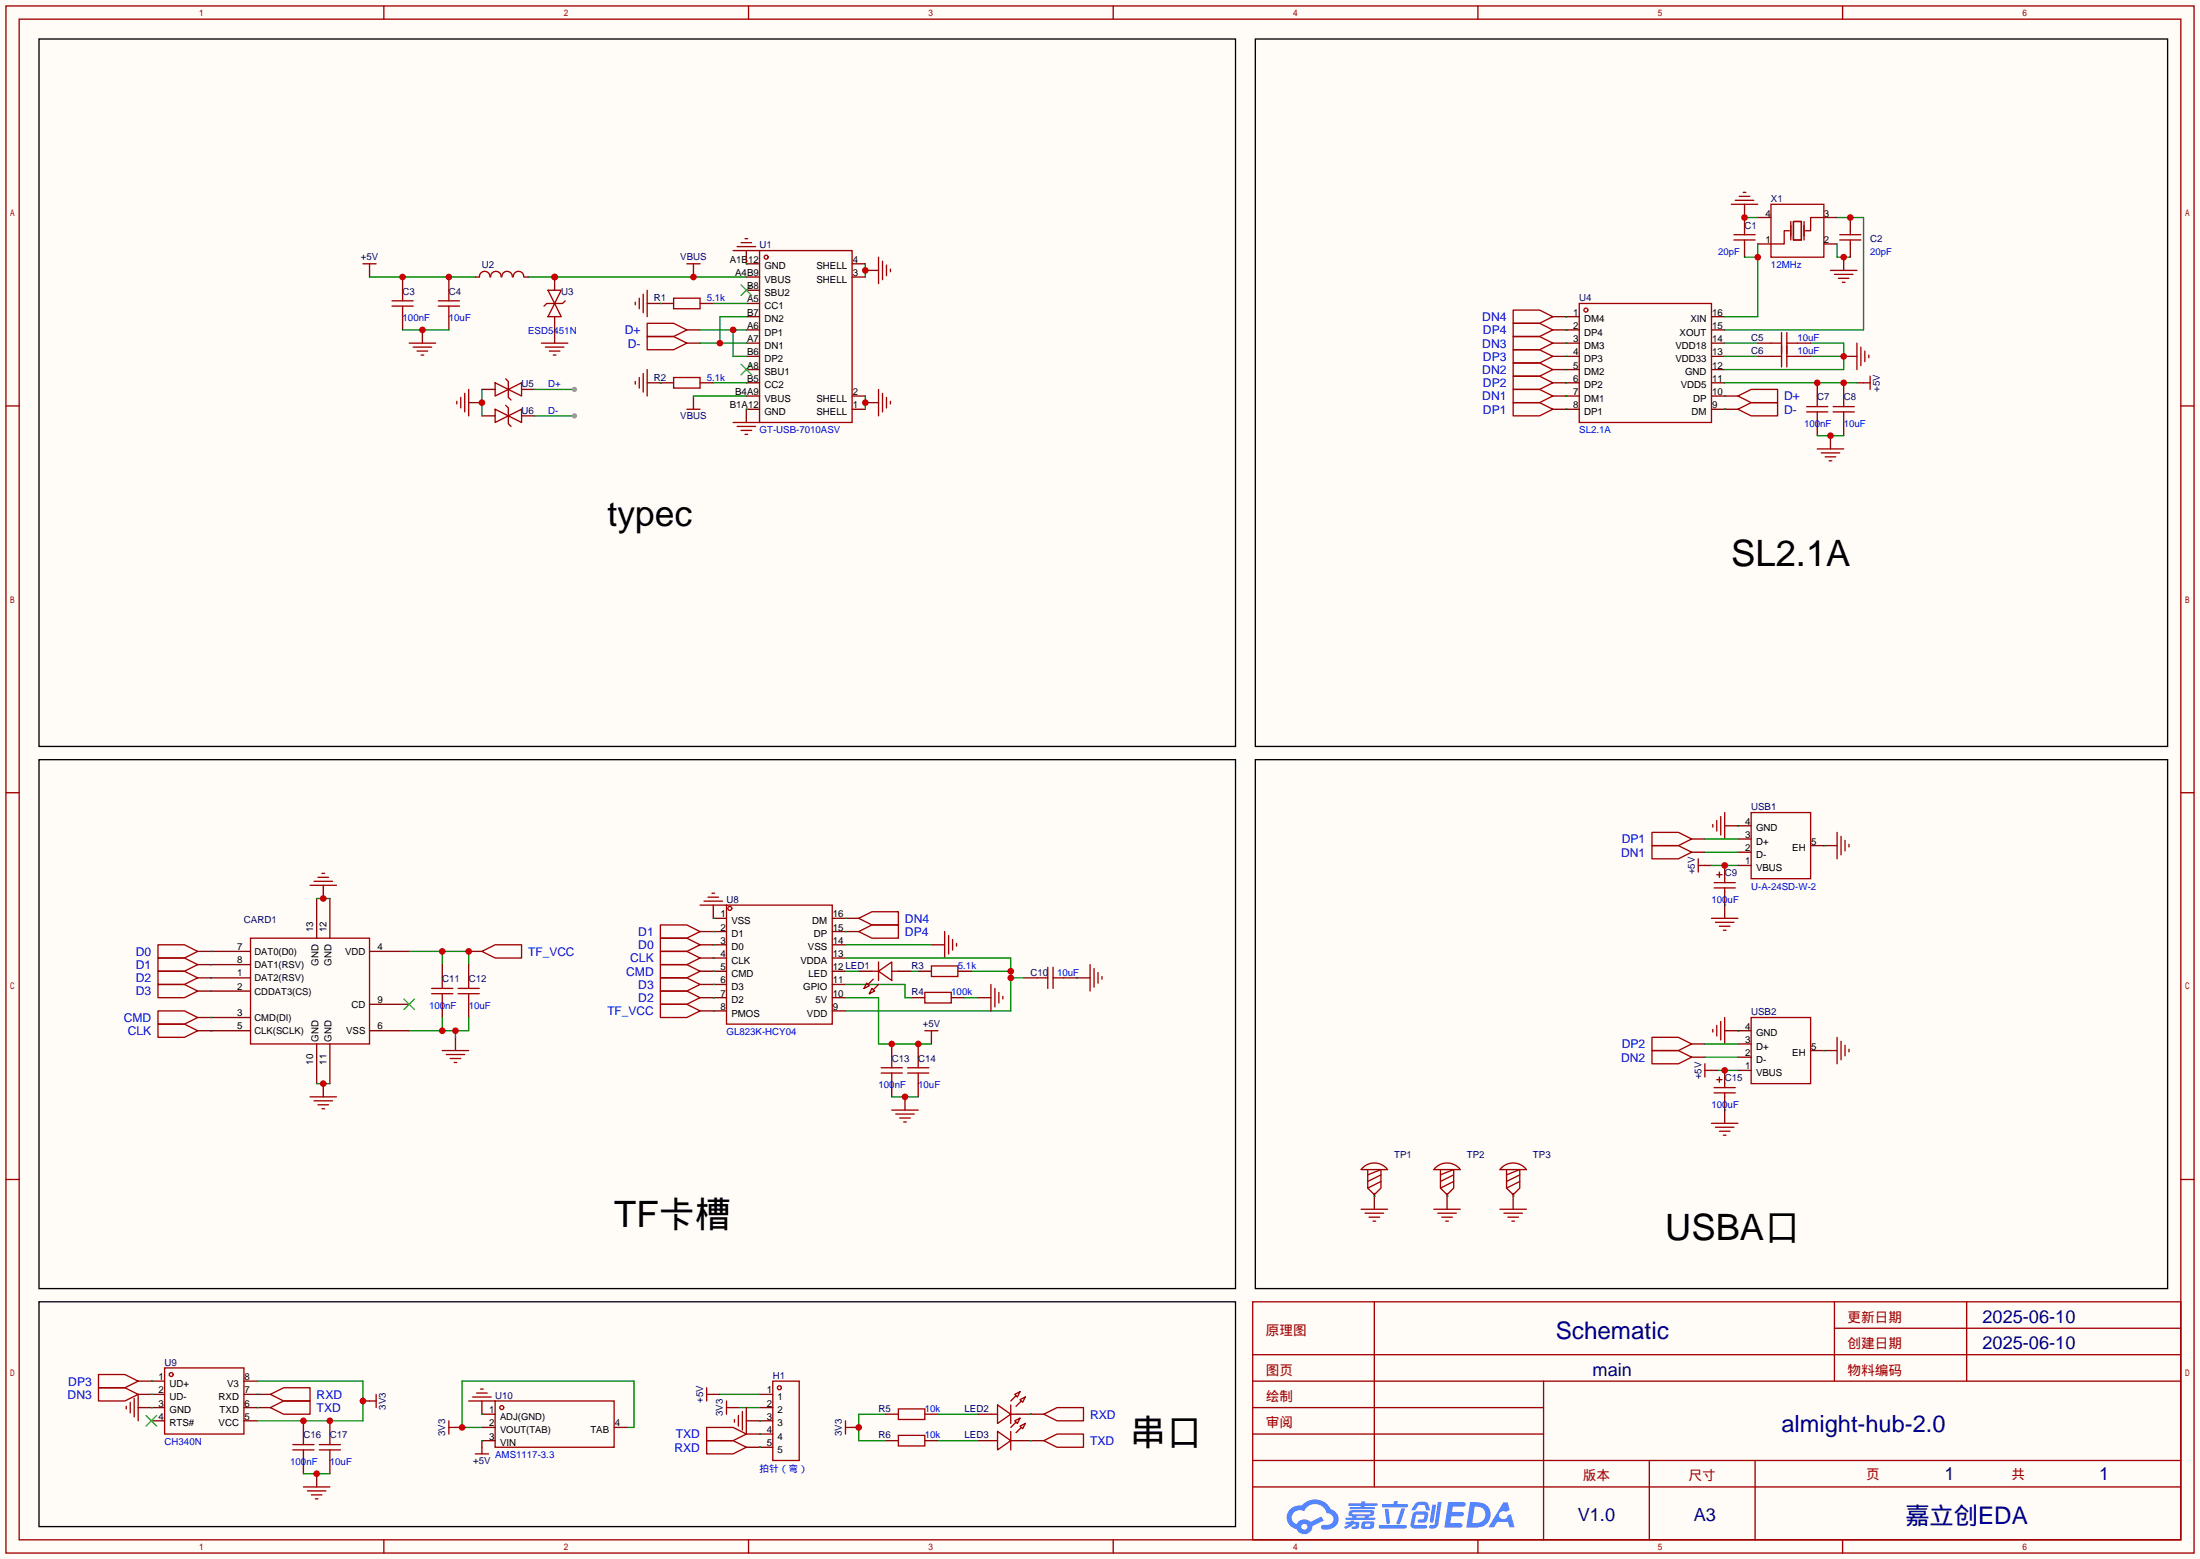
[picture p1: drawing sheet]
<svg xmlns="http://www.w3.org/2000/svg" width="423mm" height="299mm" viewBox="0 0 423 299" stroke-linecap="round" stroke-linejoin="round" font-family="sans-serif">
<path d="M0 0h422.7v299.5h-422.7z" fill="#fffcf7"/>
<g fill="none" stroke="#a10000" stroke-width=".25">
<path d="M1.1 1.1h420.4v297.2h-420.4zM3.7 3.7h415.3v292.1h-415.3zM73.7 1.1v2.6M143.8 1.1v2.6M213.9 1.1v2.6M283.9 1.1v2.6M354 1.1v2.6M1.1 78h2.6M419 78h2.5M1.1 152.3h2.6M419 152.3h2.5M1.1 226.6h2.6"/>
<path d="M419 226.6h2.5M240.7 250.1h178.3v45.7h-178.3zM264 250.1v35.5M352.4 250.1v15.2M352.4 255.1h66.6M377.8 250.1v15.2M240.7 270.4h55.8M240.7 265.3h178.3M240.7 275.5h55.8M240.7 260.2h178.3M296.5 265.3v30.5M73.7 295.8v2.5"/>
<path d="M143.8 295.8v2.5M213.9 295.8v2.5M240.7 285.6h178.3M240.7 280.5h178.3M283.9 295.8v2.5M316.9 280.5v15.3M337.2 280.5v15.3M354 295.8v2.5"/>
</g>
<g fill="#5487ff">
<path d="M278.2 288.5h2.2a.97 .97 0 0 1 1.2 .5 .53 .53 0 0 1-.7 .4h-1.8l-.1 1h1.8a.43 .43 0 0 1 .4 .5 .43 .43 0 0 1-.4 .4h-2l-.2 1.3h1.7a.45 .45 0 0 1 .6 .2 .45 .45 0 0 1-.1 .6h-3.3z"/>
<path d="M288.8 288.6h.8l.4 1.4-.7 .4a.82 .82 0 0 0-1.1 .1 .82 .82 0 0 0 0 1.2 .82 .82 0 0 0 1.2-.1l.3-.5 .6-.3 .7 2.6h-1l-.3-1h-2.1l-.6 1h-1z"/>
<path d="M275.2 289h.7l-.5 3.2a.36 .36 0 0 1-.4 .3 .36 .36 0 0 1-.3-.3z"/>
<path d="M276.2 288.5h.7l-.6 4.3a1.13 1.13 0 0 1-1.7 .6l.1-.4 .8-.1 .1-.1z"/>
<path d="M271.9 288.8l.6-.3h1.1a.77 .77 0 0 1 .8 .5l.3 1-.1 .1h-.6l-.3-.9-.2-.1h-1l-.7 1h-.6v-.2z"/>
<path d="M271.5 290.7l.5-.4h1.7a.66 .66 0 0 1 .6 1l-.1 .4a.81 .81 0 0 1-.9 .8h-.6a.32 .32 0 0 1-.3-.4 .32 .32 0 0 1 .3-.2l.8-.1 .2-.8h-1.7l-.3 1.9 2.2 .1a.32 .32 0 0 1 .3 .3 .32 .32 0 0 1-.4 .3h-2.2l-.5-.3-.1-.5z"/>
<path d="M264.9 293h5.1a.33 .33 0 0 1 .3 .3 .33 .33 0 0 1-.4 .3h-4.9l-.1-.1z"/>
<path d="M269.2 289.8h.7l-.6 2a1.04 1.04 0 0 1-.7 1l-.3-.3z"/>
<path d="M266 289.8h.7l.3 2.6a.34 .34 0 0 1-.3 .4 .34 .34 0 0 1-.3-.3z"/>
<path d="M265.5 288.9h2.2l.2-.5h.6l-.1 .5h1.8a.32 .32 0 0 1 .3 .4 .32 .32 0 0 1-.3 .3h-4.5l-.2-.2z"/>
<path d="M258.5 292.3h1l.1-.2h.6l-.1 .2 .9 .1a.82 .82 0 0 1-.6 1.3h-.7v-.5l.7-.1v-.3h-.5l-.4 .4-1.1 .5-.2-.4 1-.5h-.7z"/>
<path d="M259.1 288.8h2.4l.1-.4h.7l-.1 .4h2.2l.3 .2-.3 .2h-2.2l-.1 .3h1.8l.3 .2-.3 .2h-4.5l-.1-.2v-.2h2.1v-.3h-2.2l-.2-.1z"/>
<path d="M282.4 288.5l-.7 4.9h1.7a2.47 2.47 0 0 0 2.8-1.7 2.47 2.47 0 0 0-1.4-3zM283.3 289.4a1.61 1.61 0 0 1 2.1 1.4 1.61 1.61 0 0 1-1.9 1.8h-.7z"/>
<path d="M259.2 290.3a.55 .55 0 0 0-.1 .7 .55 .55 0 0 0 .7 .2l.1 .3h-1.4v.4h5.5l.2-.1-.2-.3h-1.1l.1-.3a.7 .7 0 0 0 .9-.2 .7 .7 0 0 0-.1-.9h-4.1zM259.8 290.5h3.4l.1 .1-.2 .3h-3.2l-.1-.2zM260.6 291.2h1.6l-.1 .3h-1.5z"/>
<path d="M261.7 292.4a1.05 1.05 0 0 0 0 1.2 2.91 2.91 0 0 0 2.1-.1 .98 .98 0 0 0 .1-1.2l-1.7-.1zM262.3 292.7h.8h.2l-.1 .4-.2 .2-.8-.1z"/>
<path d="M247.9 289.9a2.23 2.23 0 0 0-.6 2.3 2.23 2.23 0 0 0 1.8 1.5 1.58 1.58 0 0 0 1.7 1 1.58 1.58 0 0 0 1.3-1.6l2.2-1-.5-.8-2.1 1a1.65 1.65 0 0 0-2.6 .5 1.45 1.45 0 0 1-.8-2 1.45 1.45 0 0 1 2-.6l.3 .1a2.3 2.3 0 0 1 2.3-1.4 2.3 2.3 0 0 1 2 1.8 1.12 1.12 0 0 1 1.3 1 1.12 1.12 0 0 1-1.1 1.2h-.7a.45 .45 0 0 0-.6 .4 .45 .45 0 0 0 .4 .5 2.21 2.21 0 0 0 2.3-.6 2.21 2.21 0 0 0 .5-2.2 2.13 2.13 0 0 0-1.4-1.1 3.3 3.3 0 0 0-5.5-.7l-1.2 .1zM250 293.3a.6 .6 0 0 1 1.2 0 .6 .6 0 0 1-1.2 0z"/>
</g>
<g fill="none" stroke="#870000" stroke-width=".25">
<path d="M143.4 50.7h2.5M143.4 53.2h2.5M143.4 58.3h2.5M143.4 55.8h2.5M163.7 50.7h2.5M163.7 53.2h2.5M166.2 51.9h2.6M143.4 76.1h2.5M143.4 78.6h2.5M143.4 73.5h2.5M143.4 71h2.5M143.4 68.5h2.5"/>
<path d="M143.4 65.9h2.5M143.4 63.4h2.5M143.4 60.8h2.5M163.7 76.1h2.5M163.7 78.6h2.5M166.2 77.3h2.6"/>
</g>
<path d="M142.4 54.7l2 2.1M144.4 54.7l-2 2.1M142.4 70l2 2M144.4 70l-2 2" fill="none" stroke="#3c3" stroke-width=".25"/>
<g fill="none" stroke="#a10000" stroke-width=".25">
<path d="M145.9 48.1h17.8v33.1h-17.8zM168.8 49.4v5.1M169.5 50.2v3.5M170.3 50.9v2.1M171.1 51.7v.5M168.8 74.8v5.1M169.5 75.6v3.5M170.3 76.3v2.1M171.1 77.1v.5"/>
<circle cx="147.2" cy="49.4" r=".38"/>
</g>
<path d="M166.2 76.1v2.5" fill="none" stroke="#008700" stroke-width=".25"/>
<circle cx="166.2" cy="77.3" r=".63" fill="#c00"/>
<path d="M166.2 50.7v2.5" fill="none" stroke="#008700" stroke-width=".25"/>
<circle cx="166.2" cy="51.9" r=".63" fill="#c00"/>
<path d="M133.2 51.9v1.3M143.4 48.1v2.6M143.4 78.6v2.6" fill="none" stroke="#870000" stroke-width=".25"/>
<path d="M132 50.7h2.5M133.2 50.7v1.2M140.8 48.1h5.1M141.6 47.4h3.6M142.4 46.6h2M143.1 45.8h.5M140.8 81.2h5.1M141.6 81.9h3.6M142.4 82.7h2M143.1 83.4h.5" fill="none" stroke="#a10000" stroke-width=".25"/>
<path d="M101.5 53.2h41.9M143.4 50.7h.1M143.4 78.6h.1" fill="none" stroke="#008700" stroke-width=".25"/>
<g fill="#c00">
<circle cx="133.2" cy="53.2" r=".63"/>
<circle cx="106.6" cy="53.2" r=".63"/>
</g>
<path d="M124.3 58.3h5.1M134.5 58.3h2.5M124.3 73.5h5.1M132 63.4h2.5M133.2 76.1v1.2M134.5 73.5h2.5" fill="none" stroke="#870000" stroke-width=".25"/>
<g fill="none" stroke="#a10000" stroke-width=".25">
<path d="M122 58v.5M122.8 57.3v2M123.6 56.5v3.6M124.3 55.8v5M129.4 57.3h5.1v2h-5.1zM122 73.3v.5M122.8 72.5v2M123.6 71.8v3.5M124.3 62.1h5.1l2.6 1.3-2.6 1.2h-5.1zM124.3 71v5.1M129.4 72.5h5.1v2h-5.1zM132 78.6h2.5"/>
<path d="M133.2 77.3v1.3"/>
</g>
<path d="M126.9 58.3h.1M137 58.3h6.4M126.9 73.5h.1M133.2 76.1h10.2M134.5 63.4h8.9M137 73.5h6.4M140.8 63.4v5.1h2.6" fill="none" stroke="#008700" stroke-width=".25"/>
<circle cx="140.8" cy="63.4" r=".63" fill="#c00"/>
<path d="M132 65.9h2.5" fill="none" stroke="#870000" stroke-width=".25"/>
<path d="M124.3 64.6h5.1l2.6 1.3-2.6 1.3h-5.1z" fill="none" stroke="#a10000" stroke-width=".25"/>
<path d="M134.5 65.9h8.9M143.4 60.8h-5.1v5.1" fill="none" stroke="#008700" stroke-width=".25"/>
<circle cx="138.3" cy="65.9" r=".63" fill="#c00"/>
<path d="M105.3 55.8h2.5l-1.2 2.5zM106.6 58.3l1.2 2.5h-2.5zM108.6 57.8l-.5 .5h-3.1l-.5 .5" fill="none" stroke="#a10000" stroke-width=".25"/>
<path d="M106.6 53.2v2.6M106.6 60.8v2.6" fill="none" stroke="#870000" stroke-width=".25"/>
<circle cx="106.6" cy="53.2" r=".63" fill="#c00"/>
<path d="M86.2 53.2v2.6M91.3 53.2h.8M100.7 53.2h.8M86.2 60.8v2.6M106.6 63.4v2.5" fill="none" stroke="#870000" stroke-width=".25"/>
<path d="M84.2 58.8h4.1M84.2 57.8h4.1M86.2 55.8v2M92.1 53.2a1.01 1.01 0 0 1 1-1.1 1.01 1.01 0 0 1 1 1.1M94.3 53.2a1.01 1.01 0 0 1 1-1.1 1.01 1.01 0 0 1 1 1.1M96.4 53.2a1.01 1.01 0 0 1 1-1.1 1.01 1.01 0 0 1 1 1.1M98.6 53.2a1.01 1.01 0 0 1 1-1.1 1.01 1.01 0 0 1 1 1.1M104 65.9h5.1M104.8 66.7h3.5M105.5 67.4h2.1M106.3 68.2h.5" fill="none" stroke="#a10000" stroke-width=".25"/>
<path d="M71 53.2h20.3M106.6 63.4h.1" fill="none" stroke="#008700" stroke-width=".25"/>
<circle cx="86.2" cy="53.2" r=".63" fill="#c00"/>
<path d="M75.3 58.8h4.1M75.3 57.8h4.1M77.3 55.8v2M86.2 58.8v2" fill="none" stroke="#a10000" stroke-width=".25"/>
<path d="M77.3 53.2v2.6M77.3 60.8v2.6" fill="none" stroke="#870000" stroke-width=".25"/>
<circle cx="77.3" cy="53.2" r=".63" fill="#c00"/>
<path d="M77.3 58.8v2M78.6 65.9h5.1M79.4 66.7h3.5M80.1 67.4h2.1M80.9 68.2h.5" fill="none" stroke="#a10000" stroke-width=".25"/>
<path d="M81.2 63.4v2.5" fill="none" stroke="#870000" stroke-width=".25"/>
<path d="M77.3 63.4h8.9" fill="none" stroke="#008700" stroke-width=".25"/>
<circle cx="81.2" cy="63.4" r=".63" fill="#c00"/>
<path d="M87.8 77.1v.5M88.5 76.3v2.1M89.3 75.6v3.5M90 74.8v5.1M95.1 73.5l2.6 1.3-2.6 1.3zM95.1 78.6l2.6 1.3-2.6 1.3zM97.2 72.8l.5 .5v3l.5 .5M97.2 77.9l.5 .5v3l.5 .5M97.7 74.8l2.5-1.3v2.6zM97.7 79.9l2.5-1.3v2.6z" fill="none" stroke="#a10000" stroke-width=".25"/>
<path d="M90 77.3h2.6M92.6 74.8h2.5M92.6 79.9h2.5M100.2 74.8h2.5M100.2 79.9h2.5" fill="none" stroke="#870000" stroke-width=".25"/>
<path d="M92.6 74.8v5.1" fill="none" stroke="#008700" stroke-width=".25"/>
<circle cx="92.6" cy="77.3" r=".63" fill="#c00"/>
<path d="M102.7 74.8h7.7" fill="none" stroke="#008700" stroke-width=".25"/>
<circle cx="110.4" cy="74.8" r=".51" fill="#999"/>
<path d="M102.7 79.9h7.7" fill="none" stroke="#008700" stroke-width=".25"/>
<circle cx="110.4" cy="79.9" r=".51" fill="#999"/>
<g fill="none" stroke="#a10000" stroke-width=".25">
<path d="M290.7 59.6h5.1l2.5 1.2-2.5 1.3h-5.1zM303.4 58.3h25.4v22.9h-25.4zM290.7 77.3h5.1l2.5 1.3-2.5 1.3h-5.1zM290.7 74.8h5.1l2.5 1.3-2.5 1.2h-5.1zM290.7 72.3h5.1l2.5 1.2-2.5 1.3h-5.1zM290.7 69.7h5.1l2.5 1.3-2.5 1.3h-5.1zM290.7 67.2h5.1l2.5 1.3-2.5 1.2h-5.1zM290.7 64.6h5.1l2.5 1.3-2.5 1.3h-5.1zM290.7 62.1h5.1l2.5 1.3-2.5 1.2h-5.1zM333.9 76.1l2.5-1.3h5.1v2.5h-5.1zM333.9 78.6l2.5-1.3h5.1v2.6h-5.1zM356.7 65.9v5.1"/>
<path d="M357.5 66.7v3.5M358.3 67.4v2.1M359 68.2v.5"/>
<circle cx="304.7" cy="59.6" r=".38"/>
</g>
<g fill="none" stroke="#870000" stroke-width=".25">
<path d="M298.3 60.8h5.1M298.3 63.4h5.1M298.3 65.9h5.1M298.3 68.5h5.1M298.3 71h5.1M298.3 73.5h5.1M298.3 76.1h5.1M298.3 78.6h5.1M328.8 60.8h2.5M328.8 63.4h2.5M328.8 65.9h2.5M328.8 68.5h2.5"/>
<path d="M328.8 71h2.5M328.8 73.5h2.5M328.8 76.1h5.1M328.8 78.6h5.1M354.2 68.5h2.5"/>
</g>
<path d="M300.9 78.6h.1M300.9 76.1h.1M300.9 71h.1M300.9 73.5h.1M300.9 65.9h.1M300.9 68.5h.1M300.9 60.8h.1M300.9 63.4h.1M331.3 76.1h.1M331.3 78.6h.1M347.9 65.9h6.3v5.1h-22.9M347.9 68.5h6.3" fill="none" stroke="#008700" stroke-width=".25"/>
<circle cx="354.2" cy="68.5" r=".63" fill="#c00"/>
<g fill="none" stroke="#870000" stroke-width=".25">
<path d="M71 51.9v1.3M335.2 41.8v2.5M335.2 46.9v2.5M337.7 41.8h2.5M337.7 46.9h2.5M350.4 41.8h2.5M350.4 46.9h2.5M354.2 49.4v2.5M337.7 68.5h2.5M337.7 65.9h2.5M345.3 68.5h2.6M345.3 65.9h2.6"/>
<path d="M356.7 73.5h1.3"/>
</g>
<g fill="none" stroke="#a10000" stroke-width=".25">
<path d="M340.2 39.2h10.2v10.2h-10.2zM69.7 50.7h2.6M71 50.7v1.2M333.1 46.1h4.1M333.1 45.1h4.1M335.2 44.3v.8M335.2 46.1v.8M343.8 44.3h-1v2.6h-2.6M344 42.5v3.6M344.6 42.5h1.5v3.6h-1.5zM346.6 42.5v3.6M350.4 41.8h-2.5v2.5h-1.1"/>
<path d="M340.2 68.5h2.1M340.2 65.9h2.1M342.3 63.9v6.6M343.3 63.9v6.6M343.3 68.5h2M343.3 65.9h2M358 73.5h1.3M359.3 72.3v2.5"/>
</g>
<path d="M352.9 46.9v2.5h2.6M331.3 73.5h25.4M331.3 65.9h6.4M331.3 68.5h6.4" fill="none" stroke="#008700" stroke-width=".25"/>
<circle cx="354.2" cy="49.4" r=".63" fill="#c00"/>
<path d="M351.7 51.9h5M352.4 52.7h3.6M353.2 53.5h2M353.9 54.2h.6M352.2 79.1h4M352.2 78.1h4M354.2 76.1v2" fill="none" stroke="#a10000" stroke-width=".25"/>
<path d="M335.2 41.8h2.5M352.9 41.8h5.1v21.6h-26.7" fill="none" stroke="#008700" stroke-width=".25"/>
<path d="M354.2 73.5v2.6M354.2 81.2v2.5" fill="none" stroke="#870000" stroke-width=".25"/>
<circle cx="354.2" cy="73.5" r=".63" fill="#c00"/>
<path d="M347.1 79.1h4.1M347.1 78.1h4.1M349.1 76.1v2M354.2 79.1v2.1" fill="none" stroke="#a10000" stroke-width=".25"/>
<path d="M349.1 73.5v2.6M349.1 81.2v2.5" fill="none" stroke="#870000" stroke-width=".25"/>
<circle cx="349.1" cy="73.5" r=".63" fill="#c00"/>
<path d="M349.1 79.1v2.1M349.1 86.2h5.1M349.9 87h3.5M350.6 87.8h2.1M351.4 88.5h.5" fill="none" stroke="#a10000" stroke-width=".25"/>
<path d="M351.7 83.7v2.5" fill="none" stroke="#870000" stroke-width=".25"/>
<path d="M349.1 83.7h5.1" fill="none" stroke="#008700" stroke-width=".25"/>
<circle cx="351.7" cy="83.7" r=".63" fill="#c00"/>
<g fill="none" stroke="#a10000" stroke-width=".25">
<path d="M317.4 159.9h5.1l2.5 1.3-2.5 1.2h-5.1zM329.1 158.4v.5M329.8 157.6v2M330.6 156.8v3.6M331.3 156.1v5.1M336.4 156.1h11.5v12.7h-11.5zM352.9 159.9v5.1M317.4 162.4h5.1l2.5 1.3-2.5 1.3h-5.1zM326.3 165v2.5M326.3 166.2h1.2M329.3 169.5h4.1M329.3 170.6h4.1"/>
<path d="M329.8 168h1M330.3 167.5v1M331.3 168.8v.7M331.3 170.6v.7M353.7 160.7v3.5M354.5 161.4v2M355.2 162.2v.5M317.4 199.3h5.1l2.5 1.2-2.5 1.3h-5.1zM329.1 197.7v.5M329.8 197v2M330.6 196.2v3.6M331.3 195.5v5"/>
<path d="M336.4 195.5h11.5v12.7h-11.5zM352.9 199.3v5M317.4 201.8h5.1l2.5 1.3-2.5 1.2h-5.1zM327.5 204.3v2.6M327.5 205.6h1.3M353.7 200v3.6M354.5 200.8v2M355.2 201.5v.6"/>
</g>
<g fill="none" stroke="#870000" stroke-width=".25">
<path d="M331.3 158.6h5.1M325 163.7h2.5M325 161.2h2.5M327.5 166.2h1.3M331.3 166.2v2.6M331.3 171.3v2.6M333.9 166.2h2.5M333.9 163.7h2.5M333.9 161.2h2.5M347.9 162.4h5M331.3 198h5.1M325 203.1h2.5"/>
<path d="M325 200.5h2.5M328.8 205.6h1.3M333.9 205.6h2.5M333.9 203.1h2.5M333.9 200.5h2.5M347.9 201.8h5"/>
</g>
<path d="M333.9 158.6h.1M327.5 161.2h6.4M327.5 163.7h6.4M328.8 166.2h5.1M350.4 162.4h.1M333.9 198h.1M327.5 200.5h6.4M327.5 203.1h6.4M350.4 201.8h.1" fill="none" stroke="#008700" stroke-width=".25"/>
<circle cx="331.3" cy="166.2" r=".63" fill="#c00"/>
<path d="M331.3 173.9v2.5M331.3 205.6v2.6M331.3 210.7v5.1" fill="none" stroke="#870000" stroke-width=".25"/>
<g fill="none" stroke="#a10000" stroke-width=".25">
<path d="M328.8 176.4h5.1M329.6 177.2h3.5M330.3 177.9h2.1M331.1 178.7h.5M328.8 215.8h5.1M329.3 208.9h4.1M329.3 209.9h4.1M329.6 216.5h3.5M329.8 207.4h1M330.3 206.9v1M330.3 217.3h2.1M331.1 218.1h.5"/>
<path d="M331.3 208.2v.7M331.3 209.9v.8"/>
</g>
<path d="M331.3 173.9h.1M330.1 205.6h3.8M331.3 213.2h.1" fill="none" stroke="#008700" stroke-width=".25"/>
<circle cx="331.3" cy="205.6" r=".63" fill="#c00"/>
<g fill="none" stroke="#a10000" stroke-width=".25">
<path d="M134.5 173.9h5.1M135.3 173.1h3.5M136 172.3h2M136.8 171.6h.5M139.6 173.9h20.3v22.8h-20.3zM165 176.4l2.5-1.3h5.1v2.6h-5.1zM165 178.9l2.5-1.2h5.1v2.5h-5.1zM181.5 178.9v5.1M182.2 179.7v3.6M177.7 198h2.5M178.9 198v1.3M183 180.5v2"/>
<path d="M183.8 181.2v.5M174.4 206.1h4M174.4 205.1h4M176.4 203.1v2"/>
<circle cx="140.2" cy="174.5" r=".38"/>
</g>
<g fill="none" stroke="#870000" stroke-width=".25">
<path d="M137 173.9v2.5h2.6M137 178.9h2.6M159.9 176.4h5.1M159.9 178.9h5.1M137 181.5h2.6M137 184h2.6M137 186.6h2.6M137 189.1h2.6M137 191.6h2.6M137 194.2h2.6M159.9 181.5h2.5M159.9 184h2.5"/>
<path d="M159.9 186.6h2.5M159.9 189.1h2.5M159.9 191.6h2.5M159.9 194.2h2.5M178.9 181.5h2.6M178.9 199.3v1.2M176.4 200.5v2.6M176.4 208.2v2.5"/>
</g>
<path d="M137 176.4h.1M162.4 176.4h.1M162.4 178.9h.1M162.4 181.5h16.5M162.4 191.6h6.4v8.9h10.1" fill="none" stroke="#008700" stroke-width=".25"/>
<circle cx="176.4" cy="200.5" r=".63" fill="#c00"/>
<path d="M169.3 206.1h4.1M169.3 205.1h4.1M171.3 203.1v2M176.4 206.1v2.1" fill="none" stroke="#a10000" stroke-width=".25"/>
<path d="M171.3 200.5v2.6M171.3 208.2v2.5" fill="none" stroke="#870000" stroke-width=".25"/>
<circle cx="171.3" cy="200.5" r=".63" fill="#c00"/>
<path d="M171.3 206.1v2.1M171.3 213.2h5.1M172.1 214h3.5M172.8 214.8h2.1M173.6 215.5h.5" fill="none" stroke="#a10000" stroke-width=".25"/>
<path d="M173.9 210.7v2.5" fill="none" stroke="#870000" stroke-width=".25"/>
<path d="M171.3 210.7h5.1" fill="none" stroke="#008700" stroke-width=".25"/>
<circle cx="173.9" cy="210.7" r=".63" fill="#c00"/>
<path d="M199.3 187.8h2M201.3 185.8v4.1M202.3 187.8h2M202.3 185.8v4.1M209.4 185.3v5.1M210.2 186.1v3.5M210.9 186.8v2M211.7 187.6v.5" fill="none" stroke="#a10000" stroke-width=".25"/>
<path d="M196.7 187.8h2.6M204.3 187.8h5.1" fill="none" stroke="#870000" stroke-width=".25"/>
<path d="M162.4 184h31.8v10.2h-31.8M186.6 186.6h7.6M194.2 187.8h2.5" fill="none" stroke="#008700" stroke-width=".25"/>
<g fill="#c00">
<circle cx="194.2" cy="186.6" r=".63"/>
<circle cx="194.2" cy="187.8" r=".63"/>
</g>
<g fill="none" stroke="#008700" stroke-width=".25">
<path d="M137 178.9h.1M137 181.5h.1M137 184h.1M137 186.6h.1M137 189.1h.1M137 191.6h.1M137 194.2h.1M162.4 189.1h11.5v2.5h1.2M162.4 186.6h2.6M175.1 186.6h1.3M185.3 191.6h2.5M206.9 187.8h.1"/>
<path d="M29.1 265.3h.1M29.1 267.8h.1M29.1 270.4h.1M92.6 271.7h.1M92.6 276.7h.1M92.6 274.2h-3.8v-8.9h33v8.9h-1.3"/>
</g>
<g fill="none" stroke="#870000" stroke-width=".25">
<path d="M134.5 178.9h2.5M134.5 181.5h2.5M134.5 184h2.5M134.5 186.6h2.5M134.5 189.1h2.5M134.5 191.6h2.5M134.5 194.2h2.5M165 186.6h2.5M172.6 186.6h2.5M175.1 191.6h2.6M176.4 186.6h2.5M182.8 191.6h2.5"/>
<path d="M184 186.6h2.6M187.8 191.6h2.6M26.5 265.3h5.1M26.5 267.8h5.1M26.5 270.4h5.1M29.1 272.9h2.5M46.9 265.3h2.5M46.9 267.8h2.5M46.9 270.4h2.5M46.9 272.9h2.5M87.5 274.2h1.3M92.6 269.1v2.6h2.5"/>
<path d="M92.6 274.2h2.5M95.1 276.7h-2.5v1.3M118 274.2h2.5"/>
</g>
<g fill="none" stroke="#a10000" stroke-width=".25">
<path d="M126.9 177.7h5.1l2.5 1.2-2.5 1.3h-5.1zM126.9 180.2h5.1l2.5 1.3-2.5 1.3h-5.1zM126.9 182.8h5.1l2.5 1.2-2.5 1.3h-5.1zM126.9 185.3h5.1l2.5 1.3-2.5 1.2h-5.1zM126.9 187.8h5.1l2.5 1.3-2.5 1.3h-5.1zM126.9 190.4h5.1l2.5 1.2-2.5 1.3h-5.1zM126.9 192.9h5.1l2.5 1.3-2.5 1.3h-5.1zM166.5 188.8l.5 .6-1 .5zM167.5 189.9l.5 .5-1 .5zM167.5 186.6h1.3M167.8 188.1l-1 1M168.8 186.6l2.5-1.8v3.5z"/>
<path d="M168.8 184.8v3.5M168.8 189.1l-1 1M171.3 186.6h1.3M177.7 190.6h5.1v2.1h-5.1zM178.9 185.5h5.1v2.1h-5.1zM190.4 189.1v5.1M191.1 189.9v3.5M191.9 190.6v2.1M192.7 191.4v.5M18.9 264h5.1l2.5 1.3-2.5 1.3h-5.1zM18.9 266.6h5.1l2.5 1.2-2.5 1.3h-5.1zM24.3 270.1v.5"/>
<path d="M25 269.4v2M25.8 268.6v3.6M26.5 267.8v5.1M31.6 262.8h15.3v12.7h-15.3zM86.2 272.9v2.6M86.2 274.2h1.3M90 269.1h5.1M90.8 268.4h3.6M91.3 279.3h2.6M91.6 267.6h2M92.3 266.8h.5M92.6 278v1.3"/>
<path d="M95.1 269.1h22.9v8.9h-22.9z"/>
<circle cx="32.9" cy="264" r=".38"/>
<circle cx="96.4" cy="270.4" r=".38"/>
</g>
<path d="M28.1 271.9l2 2M30.1 271.9l-2 2" fill="none" stroke="#3c3" stroke-width=".25"/>
<circle cx="88.8" cy="274.2" r=".63" fill="#c00"/>
<path d="M49.4 265.3h20.3v7.6h-20.3" fill="none" stroke="#008700" stroke-width=".25"/>
<path d="M69.7 269.1h1.3" fill="none" stroke="#870000" stroke-width=".25"/>
<circle cx="69.7" cy="269.1" r=".63" fill="#c00"/>
<g fill="none" stroke="#a10000" stroke-width=".25">
<path d="M51.9 267.8l2.6-1.2h5.1v2.5h-5.1zM51.9 270.4l2.6-1.3h5.1v2.6h-5.1zM71 269.1h1.3M72.3 267.8v2.6M135.8 266.6v2.5M135.8 267.8h1.2M139.6 269.1v2.6M139.6 270.4h1.2M141.1 272.7v.5M141.9 271.9v2M142.6 271.1v3.6M143.4 270.4v5.1"/>
<path d="M148.5 265.3h5v15.2h-5zM162.4 272.9v2.6M162.4 274.2h1.3M172.6 270.6h5.1v2.1h-5.1zM172.6 275.7h5.1v2h-5.1zM190.4 271.7h1.2M190.4 276.7h1.2M191.6 269.9l2.6 1.8-2.6 1.7zM191.6 275l2.6 1.7-2.6 1.8zM194.2 269.9v3.5M194.2 275v3.5M194.2 271.7h1.3"/>
<path d="M194.2 276.7h1.3M194.9 267.8l1.1-.5-.5 1.1zM194.9 272.9l1.1-.5-.5 1zM195.2 268.1l-1 1M195.2 273.2l-1 1M196 268.9l1-.5-.5 1zM196 273.9l1-.5-.5 1zM196.2 269.1l-1 1M196.2 274.2l-1 1M200.5 271.7l2.6-1.3h5.1v2.5h-5.1zM200.5 276.7l2.6-1.2h5.1v2.5h-5.1z"/>
<circle cx="149.7" cy="266.6" r=".38"/>
</g>
<g fill="none" stroke="#870000" stroke-width=".25">
<path d="M49.4 267.8h2.5M49.4 270.4h2.5M137 267.8h1.3M140.8 270.4h1.3M143.4 272.9h5.1M145.9 267.8h2.6M145.9 270.4h2.6M145.9 275.5h2.6M145.9 278h2.6M163.7 274.2h1.3M170.1 271.7h2.5M170.1 276.7h2.5"/>
<path d="M177.7 271.7h2.5M177.7 276.7h2.5M187.8 271.7h2.6M187.8 276.7h2.6M195.5 271.7h5M195.5 276.7h5"/>
</g>
<path d="M49.4 267.8h.1M49.4 270.4h.1M138.3 267.8h7.6M142.1 270.4h3.8M145.9 272.9h.1M170.1 271.7h-5.1v5h5.1M180.2 271.7h7.6M180.2 276.7h7.6M198 271.7h.1M198 276.7h.1" fill="none" stroke="#008700" stroke-width=".25"/>
<path d="M7.5 7.5h229.9v135.9h-229.9zM241.2 7.5h175.2v135.9h-175.2zM7.5 145.9h229.9v101.6h-229.9zM241.2 145.9h175.2v101.6h-175.2zM7.5 250.1h229.9v43.1h-229.9z" fill="none" stroke="#000" stroke-width=".25"/>
<circle cx="165" cy="274.2" r=".63" fill="#c00"/>
<path d="M61.3 278.5h4.1M61.3 277.5h4.1M63.4 275.5v2" fill="none" stroke="#a10000" stroke-width=".25"/>
<path d="M63.4 272.9v2.6M63.4 280.5v2.6" fill="none" stroke="#870000" stroke-width=".25"/>
<circle cx="63.4" cy="272.9" r=".63" fill="#c00"/>
<path d="M56.3 278.5h4M56.3 277.5h4M58.3 275.5v2M63.4 278.5v2" fill="none" stroke="#a10000" stroke-width=".25"/>
<path d="M58.3 272.9v2.6M58.3 280.5v2.6" fill="none" stroke="#870000" stroke-width=".25"/>
<circle cx="58.3" cy="272.9" r=".63" fill="#c00"/>
<path d="M58.3 278.5v2M58.3 285.6h5.1M59.1 286.4h3.5M59.8 287.1h2M60.6 287.9h.5" fill="none" stroke="#a10000" stroke-width=".25"/>
<path d="M60.8 283.1v2.5" fill="none" stroke="#870000" stroke-width=".25"/>
<path d="M58.3 283.1h5.1" fill="none" stroke="#008700" stroke-width=".25"/>
<circle cx="60.8" cy="283.1" r=".63" fill="#c00"/>
<path d="M143.4 278h2.5M143.4 275.5h2.5" fill="none" stroke="#870000" stroke-width=".25"/>
<path d="M135.8 276.7h5l2.6 1.3-2.6 1.3h-5zM135.8 274.2h5l2.6 1.3-2.6 1.2h-5z" fill="none" stroke="#a10000" stroke-width=".25"/>
<path d="M335.2 49.4h2.5M337.7 46.9v13.9h-6.4M145.9 275.5h.1M145.9 278h.1" fill="none" stroke="#008700" stroke-width=".25"/>
<circle cx="337.7" cy="49.4" r=".63" fill="#c00"/>
<path d="M335.2 39.2v2.6" fill="none" stroke="#870000" stroke-width=".25"/>
<circle cx="335.2" cy="41.8" r=".63" fill="#c00"/>
<path d="M332.6 39.2h5.1M333.4 38.5h3.5M334.1 37.7h2.1M334.9 37h.5M353.4 45.1h4.1M353.4 46.1h4.1" fill="none" stroke="#a10000" stroke-width=".25"/>
<path d="M355.5 41.8v2.5" fill="none" stroke="#870000" stroke-width=".25"/>
<circle cx="355.5" cy="41.8" r=".63" fill="#c00"/>
<g fill="none" stroke="#870000" stroke-width=".25">
<path d="M355.5 46.9v2.5M60.8 172.6v7.6M62.1 170.1v2.5M63.4 172.6v7.6M40.5 187.8h7.6M40.5 190.4h7.6M40.5 195.5h7.6M40.5 182.8h7.6M40.5 198h7.6M40.5 185.3h7.6M71 182.8h7.6M71 198h7.6"/>
<path d="M71 192.9h7.6M60.8 200.5v7.7M62.1 208.2v2.5M63.4 200.5v7.7M264 229.2v3.1M278 229.2v3.1M290.7 229.2v3.1"/>
</g>
<g fill="none" stroke="#a10000" stroke-width=".25">
<path d="M355.5 44.3v.8M355.5 46.1v.8M59.6 170.1h5M60.3 169.3h3.6M61.1 168.5h2M61.8 167.8h.6M48.1 180.2h22.9v20.3h-22.9zM59.6 210.7h5M60.3 211.5h3.6M61.1 212.2h2M61.8 213h.6M261.5 232.3h5.1"/>
<path d="M261.9 224.2a3.2 3.2 0 0 1 4.7 .5h-5.1zM262.3 233h3.5M262.8 224.7v3.5l1.2 1.3 1.3-1.3v-3.5l-2.5 1M263 233.8h2M263.8 234.6h.5M265.3 225.7l-2.5 1.2M265.3 226.9l-2.5 1.3M275.5 232.3h5M275.9 224.2a3.2 3.2 0 0 1 4.6 .5h-5zM276.2 233h3.6M276.7 224.7v3.5l1.3 1.3 1.3-1.3v-3.5l-2.6 1M277 233.8h2"/>
<path d="M277.7 234.6h.6M279.3 225.7l-2.6 1.2M279.3 226.9l-2.6 1.3M288.2 232.3h5M288.6 224.2a3.2 3.2 0 0 1 4.6 .5h-5zM288.9 233h3.6M289.4 224.7v3.5l1.3 1.3 1.3-1.3v-3.5l-2.6 1M289.7 233.8h2M290.4 234.6h.6M292 225.7l-2.6 1.2M292 226.9l-2.6 1.3"/>
</g>
<path d="M60.8 172.6h2.6M264 229.7h.1M278 229.7h.1M290.7 229.7h.1" fill="none" stroke="#008700" stroke-width=".25"/>
<path d="M77.6 191.9l2 2M79.6 191.9l-2 2" fill="none" stroke="#3c3" stroke-width=".25"/>
<circle cx="62.1" cy="172.6" r=".63" fill="#c00"/>
<path d="M60.8 208.2h2.6" fill="none" stroke="#008700" stroke-width=".25"/>
<circle cx="62.1" cy="208.2" r=".63" fill="#c00"/>
<path d="M38 182.8h2.5M38 185.3h2.5M38 187.8h2.5M38 190.4h2.5M38 195.5h2.5M38 198h2.5M90 182.8h2.6" fill="none" stroke="#870000" stroke-width=".25"/>
<path d="M30.4 181.5h5l2.6 1.3-2.6 1.2h-5zM30.4 184h5l2.6 1.3-2.6 1.3h-5zM30.4 186.6h5l2.6 1.2-2.6 1.3h-5zM30.4 189.1h5l2.6 1.3-2.6 1.2h-5zM30.4 194.2h5l2.6 1.3-2.6 1.2h-5zM30.4 196.7h5l2.6 1.3-2.6 1.3h-5zM92.6 182.8l2.5-1.3h5.1v2.5h-5.1z" fill="none" stroke="#a10000" stroke-width=".25"/>
<path d="M40.5 182.8h.1M40.5 185.3h.1M40.5 187.8h.1M40.5 190.4h.1M40.5 195.5h.1M40.5 198h.1M78.6 182.8h11.4v2.5M85 182.8v2.5" fill="none" stroke="#008700" stroke-width=".25"/>
<g fill="#c00">
<circle cx="85" cy="182.8" r=".63"/>
<circle cx="90" cy="182.8" r=".63"/>
</g>
<path d="M82.9 190.9h4.1M82.9 189.9h4.1M85 187.8v2.1M85 190.9v2M88 190.9h4.1M88 189.9h4.1M90 187.8v2.1M90 190.9v2M85 201.8h5M85.7 202.6h3.6M86.5 203.3h2M87.2 204.1h.6" fill="none" stroke="#a10000" stroke-width=".25"/>
<path d="M85 185.3v2.5M85 192.9v2.6M87.5 199.3v2.5M90 185.3v2.5M90 192.9v2.6" fill="none" stroke="#870000" stroke-width=".25"/>
<path d="M85 195.5v2.5M87.5 198v1.3M90 195.5v2.5h-11.4" fill="none" stroke="#008700" stroke-width=".25"/>
<g fill="#c00">
<circle cx="85" cy="198" r=".63"/>
<circle cx="87.5" cy="198" r=".63"/>
</g>
<g font-size="7">
<text x="332.6" y="108.7">SL2.1A</text>
<text x="118" y="235.7">TF卡槽</text>
<text x="319.9" y="238.2">USBA口</text>
<text x="217" y="277.6">串口</text>
</g>
<text font-size="6.8" x="116.7" y="101">typec</text>
<g font-size="4.7" fill="#000080">
<text x="298.9" y="257.3">Schematic</text>
<text x="366.1" y="292.8">嘉立创EDA</text>
</g>
<text font-size="4.5" fill="#000080" x="342.3" y="275">almight-hub-2.0</text>
<g font-size="3.5" fill="#000080">
<text x="380.9" y="254.1">2025-06-10</text>
<text x="380.9" y="259.2">2025-06-10</text>
<text x="306" y="264.2">main</text>
<text x="373.6" y="284.3">1</text>
<text x="403.3" y="284.3">1</text>
<text x="303.1" y="292.2">V1.0</text>
<text x="325.4" y="292.2">A3</text>
</g>
<g font-size="2.6" fill="#a00000">
<text x="243.2" y="256.4">原理图</text>
<text x="355" y="253.9">更新日期</text>
<text x="355" y="259">创建日期</text>
<text x="243.2" y="269.1">绘制</text>
<text x="243.2" y="264">图页</text>
<text x="355" y="264">物料编码</text>
<text x="243.2" y="274.2">审阅</text>
<text x="304.1" y="284.4">版本</text>
<text x="324.4" y="284.4">尺寸</text>
<text x="358.5" y="284.1">页</text>
<text x="386.5" y="284.1">共</text>
</g>
<g font-size="2.3" fill="#00f">
<text x="120" y="64.2">D+</text>
<text x="284.8" y="61.7">DN4</text>
<text x="284.9" y="64.2">DP4</text>
<text x="120.6" y="66.8">D-</text>
<text x="284.8" y="71.8">DN2</text>
<text x="284.8" y="66.8">DN3</text>
<text x="284.9" y="69.3">DP3</text>
<text x="284.8" y="76.9">DN1</text>
<text x="284.9" y="74.4">DP2</text>
<text x="342.8" y="76.9">D+</text>
<text x="284.9" y="79.5">DP1</text>
<text x="342.8" y="79.5">D-</text>
<text x="311.4" y="164.5">DN1</text>
<text x="311.6" y="162">DP1</text>
<text x="122.6" y="179.8">D1</text>
<text x="173.9" y="177.2">DN4</text>
<text x="173.9" y="179.8">DP4</text>
<text x="26.1" y="183.6">D0</text>
<text x="101.5" y="183.6">TF_VCC</text>
<text x="121.1" y="184.9">CLK</text>
<text x="122.6" y="182.3">D0</text>
<text x="26.1" y="186.1">D1</text>
<text x="26.1" y="188.7">D2</text>
<text x="26.1" y="191.2">D3</text>
<text x="120.3" y="187.4">CMD</text>
<text x="122.6" y="189.9">D3</text>
<text x="23.8" y="196.3">CMD</text>
<text x="116.7" y="195">TF_VCC</text>
<text x="122.6" y="192.5">D2</text>
<text x="24.6" y="198.8">CLK</text>
<text x="311.4" y="203.9">DN2</text>
<text x="311.6" y="201.4">DP2</text>
<text x="13" y="268.7">DN3</text>
<text x="13.1" y="266.1">DP3</text>
<text x="60.8" y="268.7">RXD</text>
<text x="60.8" y="271.2">TXD</text>
<text x="209.4" y="272.5">RXD</text>
<text x="129.6" y="278.8">RXD</text>
<text x="129.8" y="276.3">TXD</text>
<text x="209.4" y="277.6">TXD</text>
</g>
<g font-size="1.9">
<text x="339.2" y="41.6">4</text>
<text x="350.4" y="41.6">3</text>
<text x="339.2" y="46.7">1</text>
<text x="350.4" y="46.7">2</text>
<text x="140.2" y="50.5">A1B12</text>
<text x="141.2" y="53">A4B9</text>
<text x="146.9" y="51.8">GND</text>
<text x="156.9" y="51.8">SHELL</text>
<text x="163.8" y="50.5">4</text>
<text x="163.8" y="53">3</text>
<text x="143.5" y="58.1">A5</text>
<text x="143.5" y="55.6">B8</text>
<text x="146.9" y="59.4">CC1</text>
<text x="146.9" y="56.8">SBU2</text>
<text x="146.9" y="54.3">VBUS</text>
<text x="156.9" y="54.3">SHELL</text>
<text x="143.5" y="65.7">A7</text>
<text x="143.5" y="63.2">A6</text>
<text x="143.5" y="60.6">B7</text>
<text x="146.9" y="64.5">DP1</text>
<text x="146.9" y="61.9">DN2</text>
<text x="302.2" y="60.6">1</text>
<text x="302.2" y="63.2">2</text>
<text x="302.2" y="65.7">3</text>
<text x="304.3" y="61.9">DM4</text>
<text x="304.3" y="64.5">DP4</text>
<text x="322.7" y="64.5">XOUT</text>
<text x="324.8" y="61.9">XIN</text>
<text x="328.9" y="65.7">14</text>
<text x="328.9" y="63.2">15</text>
<text x="328.9" y="60.6">16</text>
<text x="143.5" y="70.8">A8</text>
<text x="143.5" y="68.3">B6</text>
<text x="146.9" y="69.5">DP2</text>
<text x="146.9" y="67">DN1</text>
<text x="302.2" y="68.3">4</text>
<text x="302.2" y="70.8">5</text>
<text x="304.3" y="67">DM3</text>
<text x="304.3" y="69.5">DP3</text>
<text x="321.9" y="69.5">VDD33</text>
<text x="321.9" y="67">VDD18</text>
<text x="328.9" y="70.8">12</text>
<text x="328.9" y="68.3">13</text>
<text x="141.2" y="75.9">B4A9</text>
<text x="143.5" y="73.3">B5</text>
<text x="146.9" y="77.2">VBUS</text>
<text x="146.9" y="74.6">CC2</text>
<text x="146.9" y="72.1">SBU1</text>
<text x="156.9" y="77.2">SHELL</text>
<text x="163.8" y="75.9">2</text>
<text x="302.2" y="73.3">6</text>
<text x="302.2" y="75.9">7</text>
<text x="304.3" y="72.1">DM2</text>
<text x="304.3" y="74.6">DP2</text>
<text x="304.3" y="77.2">DM1</text>
<text x="322.9" y="74.6">VDD5</text>
<text x="323.7" y="72.1">GND</text>
<text x="325.3" y="77.2">DP</text>
<text x="328.9" y="75.9">10</text>
<text x="328.9" y="73.3">11</text>
<text x="140.2" y="78.4">B1A12</text>
<text x="146.9" y="79.7">GND</text>
<text x="156.9" y="79.7">SHELL</text>
<text x="163.8" y="78.4">1</text>
<text x="302.2" y="78.4">8</text>
<text x="304.3" y="79.7">DP1</text>
<text x="325" y="79.7">DM</text>
<text x="328.9" y="78.4">9</text>
<text x="335.3" y="161">3</text>
<text x="335.3" y="158.4">4</text>
<text x="337.4" y="159.7">GND</text>
<text x="335.3" y="166.1">1</text>
<text x="335.3" y="163.5">2</text>
<text x="337.4" y="167.3">VBUS</text>
<text x="337.4" y="164.8">D-</text>
<text x="337.4" y="162.2">D+</text>
<text x="344.3" y="163.5">EH</text>
<text x="348" y="162.2">5</text>
<text x="60.2" y="179.1" transform="rotate(-90 60.2 179.1)">13</text>
<text x="62.7" y="179.1" transform="rotate(-90 62.7 179.1)">12</text>
<text x="138.4" y="176.2">1</text>
<text x="138.4" y="178.8">2</text>
<text x="140.5" y="177.5">VSS</text>
<text x="156.1" y="177.5">DM</text>
<text x="160" y="178.8">15</text>
<text x="160" y="176.2">16</text>
<text x="45.6" y="182.5">7</text>
<text x="45.6" y="185">8</text>
<text x="61.2" y="185.5" transform="rotate(-90 61.2 185.5)">GND</text>
<text x="63.7" y="185.5" transform="rotate(-90 63.7 185.5)">GND</text>
<text x="66.3" y="183.5">VDD</text>
<text x="72.5" y="182.5">4</text>
<text x="138.4" y="181.3">3</text>
<text x="138.4" y="183.8">4</text>
<text x="140.5" y="180">D1</text>
<text x="140.5" y="182.6">D0</text>
<text x="140.5" y="185.1">CLK</text>
<text x="153.8" y="185.1">VDDA</text>
<text x="155.2" y="182.6">VSS</text>
<text x="156.4" y="180">DP</text>
<text x="160" y="183.8">13</text>
<text x="160" y="181.3">14</text>
<text x="45.6" y="187.5">1</text>
<text x="45.6" y="190.1">2</text>
<text x="138.4" y="186.4">5</text>
<text x="138.4" y="188.9">6</text>
<text x="138.4" y="191.5">7</text>
<text x="140.5" y="187.6">CMD</text>
<text x="140.5" y="190.2">D3</text>
<text x="154.3" y="190.2">GPIO</text>
<text x="155.3" y="187.6">LED</text>
<text x="160" y="191.5">10</text>
<text x="160" y="188.9">11</text>
<text x="160" y="186.4">12 LED1</text>
<text x="45.6" y="195.2">3</text>
<text x="45.6" y="197.7">5</text>
<text x="67.5" y="193.6">CD</text>
<text x="72.5" y="197.7">6</text>
<text x="72.5" y="192.6">9</text>
<text x="138.4" y="194">8</text>
<text x="140.5" y="192.7">D2</text>
<text x="140.5" y="195.3">PMOS</text>
<text x="155" y="195.3">VDD</text>
<text x="156.7" y="192.7">5V</text>
<text x="160" y="194">9</text>
<text x="335.3" y="197.8">4</text>
<text x="61.2" y="200.2" transform="rotate(-90 61.2 200.2)">GND</text>
<text x="63.7" y="200.2" transform="rotate(-90 63.7 200.2)">GND</text>
<text x="66.5" y="198.7">VSS</text>
<text x="335.3" y="202.9">2</text>
<text x="335.3" y="200.3">3</text>
<text x="337.4" y="201.6">D+</text>
<text x="337.4" y="199.1">GND</text>
<text x="344.3" y="202.9">EH</text>
<text x="348" y="201.6">5</text>
<text x="60.2" y="204.5" transform="rotate(-90 60.2 204.5)">10</text>
<text x="62.7" y="204.5" transform="rotate(-90 62.7 204.5)">11</text>
<text x="335.3" y="205.4">1</text>
<text x="337.4" y="206.7">VBUS</text>
<text x="337.4" y="204.2">D-</text>
<text x="30.5" y="265.1">1</text>
<text x="30.5" y="267.7">2</text>
<text x="32.6" y="266.4">UD+</text>
<text x="32.6" y="268.9">UD-</text>
<text x="42" y="268.9">RXD</text>
<text x="43.6" y="266.4">V3</text>
<text x="47" y="267.7">7</text>
<text x="47" y="265.1">8</text>
<text x="147.3" y="267.7">1</text>
<text x="149.4" y="268.9">1</text>
<text x="30.5" y="270.2">3</text>
<text x="30.5" y="272.7">4</text>
<text x="32.6" y="271.5">GND</text>
<text x="32.6" y="274">RTS#</text>
<text x="42" y="274">VCC</text>
<text x="42.2" y="271.5">TXD</text>
<text x="47" y="272.7">5</text>
<text x="47" y="270.2">6</text>
<text x="94" y="271.5">1</text>
<text x="94" y="274">2</text>
<text x="113.4" y="275.3">TAB</text>
<text x="118.1" y="274">4</text>
<text x="147.3" y="270.2">2</text>
<text x="147.3" y="272.7">3</text>
<text x="147.3" y="275.3">4</text>
<text x="149.4" y="271.5">2</text>
<text x="149.4" y="274">3</text>
<text x="94" y="276.5">3</text>
<text x="96.1" y="277.8">VIN</text>
<text x="147.3" y="277.8">5</text>
<text x="149.4" y="276.5">4</text>
<text x="149.4" y="279.1">5</text>
</g>
<g font-size="1.9" fill="#000080">
<text x="340.2" y="38.8">X1</text>
<text x="145.9" y="47.7">U1</text>
<text x="335.2" y="43.9">C1</text>
<text x="359.3" y="46.4">C2</text>
<text x="69.3" y="50">+5V</text>
<text x="92.6" y="51.5">U2</text>
<text x="130.7" y="50">VBUS</text>
<text x="77.3" y="56.6">C3</text>
<text x="86.2" y="56.6">C4</text>
<text x="107.8" y="56.6">U3</text>
<text x="125.6" y="57.9">R1</text>
<text x="303.4" y="57.9">U4</text>
<text x="336.4" y="65.5">C5</text>
<text x="336.4" y="68">C6</text>
<text x="100.2" y="74.4">U5</text>
<text x="125.6" y="73.1">R2</text>
<text x="349.1" y="76.9">C7</text>
<text x="354.2" y="76.9">C8</text>
<text x="361.1" y="75.2" transform="rotate(-90 361.1 75.2)">+5V</text>
<text x="100.2" y="79.5">U6</text>
<text x="130.7" y="80.5">VBUS</text>
<text x="336.4" y="155.7">USB1</text>
<text x="325.6" y="167.9" transform="rotate(-90 325.6 167.9)">+5V</text>
<text x="139.6" y="173.4">U8</text>
<text x="331.3" y="168.4">C9</text>
<text x="46.9" y="177.2">CARD1</text>
<text x="85" y="188.7">C11</text>
<text x="90" y="188.7">C12</text>
<text x="175.1" y="191.2">R4</text>
<text x="175.1" y="186.1">R3</text>
<text x="198" y="187.4">C10</text>
<text x="177.3" y="197.3">+5V</text>
<text x="336.4" y="195">USB2</text>
<text x="171.3" y="203.9">C13</text>
<text x="176.4" y="203.9">C14</text>
<text x="326.9" y="207.3" transform="rotate(-90 326.9 207.3)">+5V</text>
<text x="331.3" y="207.7">C15</text>
<text x="267.8" y="222.5">TP1</text>
<text x="281.8" y="222.5">TP2</text>
<text x="294.5" y="222.5">TP3</text>
<text x="31.6" y="262.3">U9</text>
<text x="95.1" y="268.7">U10</text>
<text x="135.1" y="269.5" transform="rotate(-90 135.1 269.5)">+5V</text>
<text x="148.5" y="264.9">H1</text>
<text x="74.1" y="270.8" transform="rotate(-90 74.1 270.8)">3V3</text>
<text x="85.6" y="275.9" transform="rotate(-90 85.6 275.9)">3V3</text>
<text x="138.9" y="272" transform="rotate(-90 138.9 272)">3V3</text>
<text x="161.8" y="275.9" transform="rotate(-90 161.8 275.9)">3V3</text>
<text x="168.8" y="271.2">R5</text>
<text x="185.3" y="271.2">LED2</text>
<text x="58.3" y="276.3">C16</text>
<text x="63.4" y="276.3">C17</text>
<text x="90.9" y="281.1">+5V</text>
<text x="168.8" y="276.3">R6</text>
<text x="185.3" y="276.3">LED3</text>
</g>
<g font-size="1.9" fill="#00f">
<text x="340.2" y="51.5">12MHz</text>
<text x="135.8" y="57.9">5.1k</text>
<text x="77.3" y="61.7">100nF</text>
<text x="86.2" y="61.7">10uF</text>
<text x="101.5" y="64.2">ESD5451N</text>
<text x="345.3" y="65.5">10uF</text>
<text x="345.3" y="68">10uF</text>
<text x="105.3" y="74.4">D+</text>
<text x="135.8" y="73.1">5.1k</text>
<text x="105.3" y="79.5">D-</text>
<text x="145.9" y="83.3">GT-USB-7010ASV</text>
<text x="303.4" y="83.3">SL2.1A</text>
<text x="346.6" y="82">100nF</text>
<text x="354.2" y="82">10uF</text>
<text x="328.8" y="173.4">100uF</text>
<text x="336.4" y="170.9">U-A-24SD-W-2</text>
<text x="182.8" y="191.2">100k</text>
<text x="184" y="186.1">5.1k</text>
<text x="203.1" y="187.4">10uF</text>
<text x="82.4" y="193.8">100nF</text>
<text x="90" y="193.8">10uF</text>
<text x="139.6" y="198.8">GL823K-HCY04</text>
<text x="168.8" y="209">100nF</text>
<text x="176.4" y="209">10uF</text>
<text x="328.8" y="212.8">100uF</text>
<text x="177.7" y="271.2">10k</text>
<text x="31.6" y="277.6">CH340N</text>
<text x="55.8" y="281.4">100nF</text>
<text x="63.4" y="281.4">10uF</text>
<text x="95.1" y="280.1">AMS1117-3.3</text>
<text x="177.7" y="276.3">10k</text>
<text x="145.9" y="282.7">拍针（弯）</text>
</g>
<g font-size="1.8" fill="#00f">
<text x="330.1" y="48.9">20pF</text>
<text x="359.3" y="48.9">20pF</text>
</g>
<g font-size="1.8">
<text x="48.9" y="183.4">DAT0(D0)</text>
<text x="48.9" y="186">DAT1(RSV)</text>
<text x="48.9" y="188.5">DAT2(RSV)</text>
<text x="48.9" y="191">CDDAT3(CS)</text>
<text x="48.9" y="196.1">CMD(DI)</text>
<text x="48.9" y="198.7">CLK(SCLK)</text>
<text x="96.1" y="272.7">ADJ(GND)</text>
<text x="96.1" y="275.2">VOUT(TAB)</text>
</g>
</svg>
